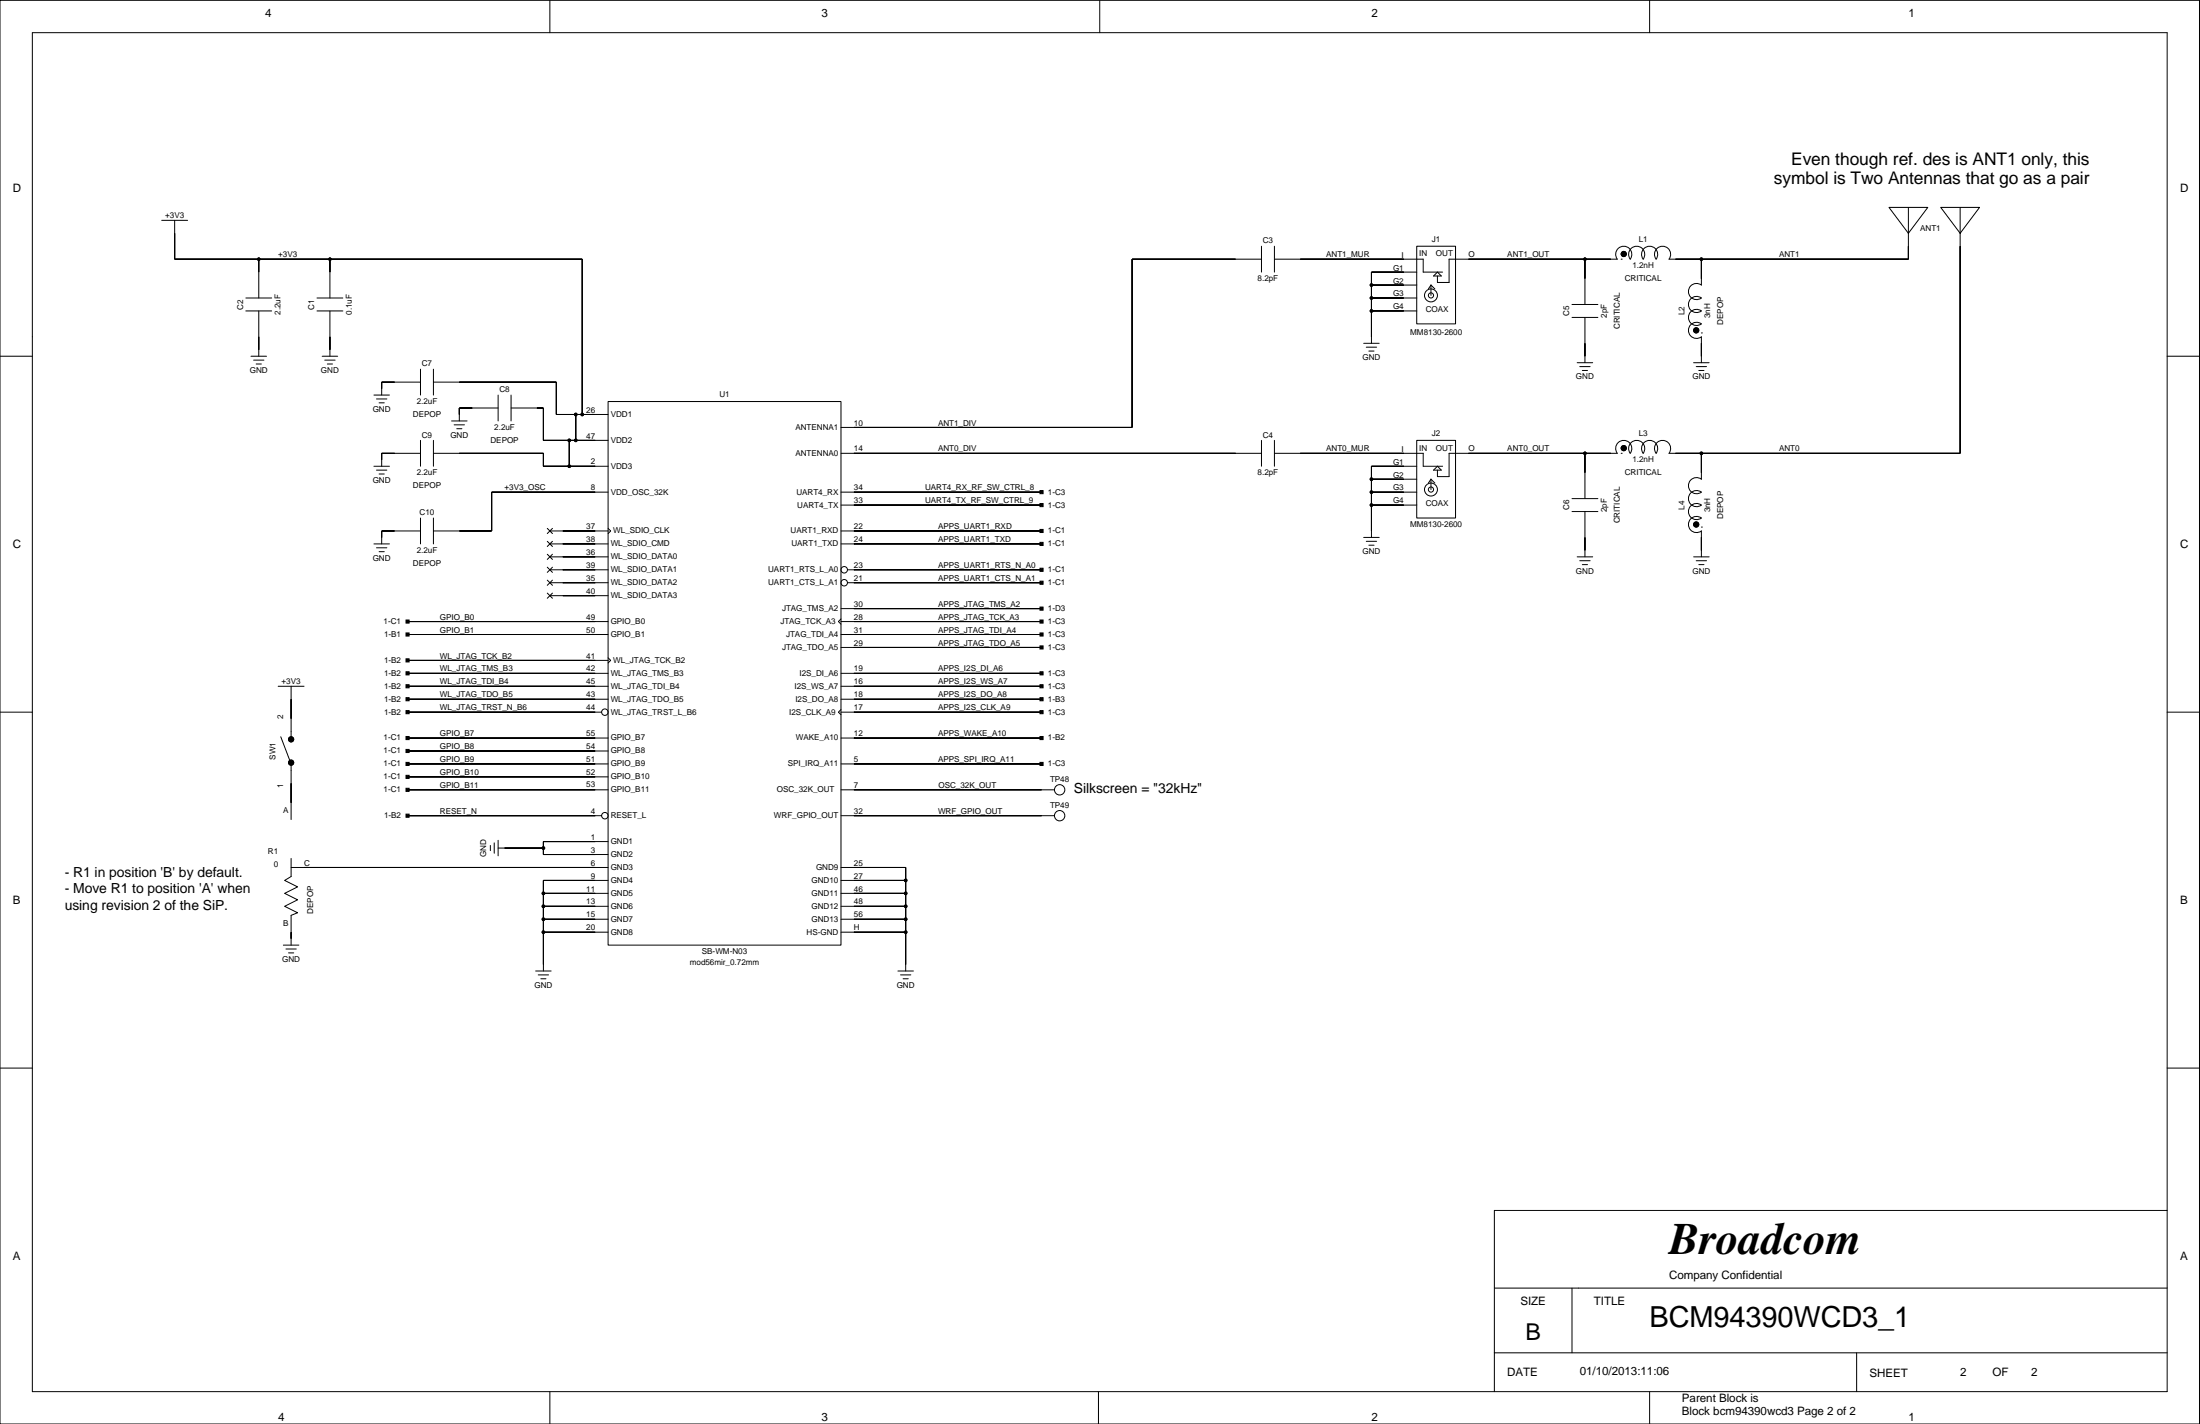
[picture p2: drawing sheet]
<svg xmlns="http://www.w3.org/2000/svg" width="432mm" height="279mm" viewBox="0 0 432 279" stroke-linecap="round" stroke-linejoin="round" font-family="sans-serif">
<g fill="none" stroke="#000" stroke-width=".2">
<path d="M0 .1h431.7v279.3h-431.7zM6.3 6.4h419.1v266.7h-419.1zM107.9 .1v6.3M215.9 .1v6.3M323.8 .1v6.3M31.7 43.2h5.1M34.3 43.2v7.7h80v30.4M48.2 58.5h5.1M50.8 50.9v7.6M62.2 58.5h5.1M64.8 50.9v7.6M247.6 50.9h-25.4v33h-57.1"/>
<path d="M247.6 48.3v5.1M250.1 50.9h29.2v2.5h3.8M250.1 48.3v5.1M269.2 58.5h8.9M269.2 55.9h8.9M278.1 48.3h7.6v15.2h-7.6zM278.1 53.4h-8.9v14M280.9 55.9v2.1M280.9 55.9l.7 .8M280.9 55.9l-.5 .8M281.4 54.2l.7-.8 .8 .8zM308.5 59.7h5.1"/>
<path d="M311.1 50.9v8.8M318.2 50.9h.1M333.9 50.9v5a1.59 1.59 0 0 0-2.1 .2 1.59 1.59 0 0 0 0 2.2 1.59 1.59 0 0 0 2.1 .2 1.59 1.59 0 0 0-2.1 .2 1.59 1.59 0 0 0 0 2.1 1.59 1.59 0 0 0 2.1 .2 1.59 1.59 0 0 0-2.1 .2 1.59 1.59 0 0 0 0 2.1 1.59 1.59 0 0 0 2.1 .2 1.59 1.59 0 0 0-2.1 .2 1.59 1.59 0 0 0 0 2.2 1.59 1.59 0 0 0 2.1 .2v5.1M370.8 40.7h7.6l-3.8 5.1zM374.6 40.7v10.2h-47a1.59 1.59 0 0 0-.2-2.2 1.59 1.59 0 0 0-2.2 0 1.59 1.59 0 0 0-.2 2.2 1.59 1.59 0 0 0-.2-2.2 1.59 1.59 0 0 0-2.1 0 1.59 1.59 0 0 0-.2 2.2 1.59 1.59 0 0 0-.2-2.2 1.59 1.59 0 0 0-2.1 0 1.59 1.59 0 0 0-.2 2.2 1.59 1.59 0 0 0-.2-2.2 1.59 1.59 0 0 0-2.2 0 1.59 1.59 0 0 0-.2 2.2h-33v4.5h-2.3v-1.2M380.9 45.8h.1M380.9 40.7h7.6l-3.8 5.1zM382.2 48.3h.1M382.2 45.8h.1M383.5 47h.1M383.5 45.8h.1M384.7 40.7v48.2h-57.1a1.59 1.59 0 0 0-.2-2.1 1.59 1.59 0 0 0-2.2 0 1.59 1.59 0 0 0-.2 2.1 1.59 1.59 0 0 0-.2-2.1 1.59 1.59 0 0 0-2.1 0 1.59 1.59 0 0 0-.2 2.1 1.59 1.59 0 0 0-.2-2.1 1.59 1.59 0 0 0-2.1 0 1.59 1.59 0 0 0-.2 2.1 1.59 1.59 0 0 0-.2-2.1 1.59 1.59 0 0 0-2.2 0 1.59 1.59 0 0 0-.2 2.1h-33v4.6h-2.3v-1.3"/>
<path d="M0 69.9h6.3M48.2 61h5.1M49.3 69.9h3M49.8 70.7h2M50.3 71.4h1M50.8 61v8.9M62.2 61h5.1M63.2 69.9h3.1M63.7 70.7h2.1M64.2 71.4h1.1M64.8 61v8.9M73.4 77.5h3"/>
<path d="M73.9 78.3h2M74.4 79h1M82.5 75h-7.6v2.5M82.5 72.4v5.1M85.1 75h24.1v6.3h10.2M85.1 72.4v5.1M97.8 77.5v5.1M100.3 77.5v5.1M119.4 78.8h45.7v106.6h-45.7zM267.7 67.4h3M268.2 68.1h2M268.7 68.9h1"/>
<path d="M269.2 61h8.9M308.5 62.3h5.1M309.6 71.2h3M310.1 71.9h2M310.6 72.7h1M311.1 62.3v8.9M332.4 71.2h3.1M332.9 71.9h2M333.4 72.7h1M333.9 65.3h.1M425.4 69.9h6.3M73.4 91.5h3"/>
<path d="M73.9 92.2h2M74.4 93h1M82.5 88.9h-7.6v2.6M82.5 86.4v5.1M85.1 88.9h21.6v2.6h12.7M85.1 86.4v5.1M88.6 82.6h3.1M89.1 83.4h2.1M89.6 84.1h1.1M97.8 80.1h-7.7v2.5M100.3 80.1h6.4v6.3h12.7M111.7 86.4v5.1"/>
<path d="M113 81.3v5.1M119.4 96.6h-22.9v7.6h-11.4M165.1 96.6h39.3M165.1 99.1h39.3M165.1 88.9h82.5M247.6 86.4v5.1M250.1 88.9h29.2v2.6h3.8M250.1 86.4v5.1M269.2 94h8.9M269.2 96.6h8.9M269.2 99.1h8.9M278.1 86.4h7.6v15.2h-7.6z"/>
<path d="M278.1 91.5h-8.9v13.9M280.9 94v2.1M280.9 94l.7 .8M280.9 94l-.5 .8M282.1 91.5l.8 .7h-1.5zM308.5 97.8h5.1M311.1 88.9v8.9M318.2 88.9h.1M333.9 88.9v5.1a1.59 1.59 0 0 0-2.1 .2 1.59 1.59 0 0 0 0 2.2 1.59 1.59 0 0 0 2.1 .2 1.59 1.59 0 0 0-2.1 .2 1.59 1.59 0 0 0 0 2.1 1.59 1.59 0 0 0 2.1 .2 1.59 1.59 0 0 0-2.1 .2 1.59 1.59 0 0 0 0 2.1 1.59 1.59 0 0 0 2.1 .2 1.59 1.59 0 0 0-2.1 .2 1.59 1.59 0 0 0 0 2.2 1.59 1.59 0 0 0 2.1 .2v5.1M73.4 106.7h3M73.9 107.5h2M74.4 108.2h1"/>
<path d="M82.5 104.2h-7.6v2.5M82.5 101.6v5.1M85.1 101.6v5.1M107.4 103.7l1 1M107.4 106.2l1 1M107.4 108.8l1 1M107.4 111.3l1 1M107.4 113.8l1 1M107.4 116.4l1 1M107.9 109.3h11.5M107.9 104.2h11.5M107.9 114.3h11.5"/>
<path d="M107.9 106.7h11.5M107.9 116.9h11.5M107.9 111.8h11.5M108.4 103.7l-1 1M108.4 106.2l-1 1M108.4 108.8l-1 1M108.4 111.3l-1 1M108.4 113.8l-1 1M108.4 116.4l-1 1M119.4 103.7l.5 .5-.5 .5M165.1 119.4h39.3M165.1 104.2h39.3"/>
<path d="M165.1 106.7h39.3M166.3 114.3h38.1M166.3 111.8h38.1M267.7 105.4h3M268.2 106.2h2M268.7 107h1M308.5 100.4h5.1M309.6 109.3h3M310.1 110h2M310.6 110.8h1M311.1 100.4v8.9M332.4 109.3h3.1"/>
<path d="M332.9 110h2M333.4 110.8h1M333.9 103.4h.1M0 139.7h6.3M54.6 134.7h5.1M57.1 134.7v10.1M80 139.7h38.1M80 137.2h39.4M80 122h39.4M80 124.5h39.4M80 134.7h39.4M80 132.1h39.4"/>
<path d="M80 129.6h39.4M119.4 129.1l.5 .5-.5 .5M165.1 139.2l-.5 .5 .5 .5M165.1 121.4l-.5 .6 .5 .5M165.1 139.7h39.3M165.1 137.2h39.3M165.1 127h39.3M165.1 122h39.3M165.1 124.5h39.3M165.1 134.7h39.3M165.1 132.1h39.3M425.4 139.7h6.3"/>
<path d="M50 146.6h.1M55.1 144.6l2 5.3v10.9M57.1 147.3h.1M80 155h39.4M80 144.8h39.4M80 149.9h39.4M80 152.4h39.4M80 147.3h39.4M165.1 155h41.9M165.1 144.8h39.3M165.1 149.9h39.3M57.1 168.4v3.6l-1.2 .7 2.5 1.3-2.5 1.3 2.5 1.3-2.5 1.2 2.5 1.3-1.3 .5v5.8"/>
<path d="M57.1 170.2h62.3M80 160h38.1M96.2 165.9v1M97 165.4v2M97.8 164.9v3M97.8 166.4h8.9M106.7 175.3h12.7M106.7 177.8h12.7M119.4 165.1h-12.7v2.6h12.7M119.4 172.7h-12.7v17.8M165.1 170.2h12.7v20.3M165.1 175.3h12.7"/>
<path d="M165.1 160h41.9M165.1 177.8h12.7M165.1 172.7h12.7M55.6 185.4h3.1M56.1 186.2h2.1M56.6 187h1M105.1 190.5h3.1M105.6 191.3h2.1M106.1 192h1.1M106.7 180.4h12.7M106.7 182.9h12.7M165.1 180.4h12.7"/>
<path d="M165.1 182.9h12.7M176.2 190.5h3.1M176.7 191.3h2.1M177.3 192h1M0 209.6h6.3M425.4 209.6h6.3M425.4 237.5h-132.1v35.6M293.3 252.7h132.1M308.5 252.7v12.7M107.9 273.1v6.3M215.6 273.1v6.3M293.3 265.4h132.1"/>
<path d="M323.8 273.1v6.3M364.4 265.4v7.7"/>
<circle cx="50.8" cy="50.9" r=".25"/>
<circle cx="64.8" cy="50.9" r=".25"/>
<circle cx="269.2" cy="55.9" r=".25"/>
<circle cx="269.2" cy="58.5" r=".25"/>
<circle cx="280.9" cy="58" r=".51"/>
<circle cx="280.9" cy="58" r="1.27"/>
<circle cx="311.1" cy="50.9" r=".25"/>
<circle cx="318.7" cy="49.8" r=".51"/>
<circle cx="333.9" cy="50.9" r=".25"/>
<circle cx="269.2" cy="61" r=".25"/>
<circle cx="332.9" cy="64.8" r=".51"/>
<circle cx="111.7" cy="86.4" r=".25"/>
<circle cx="111.7" cy="91.5" r=".25"/>
<circle cx="113" cy="81.3" r=".25"/>
<circle cx="113" cy="86.4" r=".25"/>
<circle cx="114.3" cy="81.3" r=".25"/>
<circle cx="269.2" cy="96.6" r=".25"/>
<circle cx="269.2" cy="94" r=".25"/>
<circle cx="269.2" cy="99.1" r=".25"/>
<circle cx="280.9" cy="96.1" r="1.27"/>
<circle cx="280.9" cy="96.1" r=".51"/>
<circle cx="311.1" cy="88.9" r=".25"/>
<circle cx="318.7" cy="87.9" r=".51"/>
<circle cx="333.9" cy="88.9" r=".25"/>
<circle cx="165.7" cy="114.3" r=".63"/>
<circle cx="165.7" cy="111.8" r=".63"/>
<circle cx="332.9" cy="102.9" r=".51"/>
<circle cx="118.7" cy="139.7" r=".63"/>
<circle cx="57.1" cy="149.6" r=".51"/>
<circle cx="57.1" cy="145.1" r=".51"/>
<circle cx="208" cy="155" r="1.02"/>
<circle cx="106.7" cy="175.3" r=".25"/>
<circle cx="106.7" cy="166.4" r=".25"/>
<circle cx="106.7" cy="177.8" r=".25"/>
<circle cx="118.7" cy="160" r=".63"/>
<circle cx="177.8" cy="175.3" r=".25"/>
<circle cx="177.8" cy="172.7" r=".25"/>
<circle cx="177.8" cy="177.8" r=".25"/>
<circle cx="208" cy="160" r="1.02"/>
<circle cx="106.7" cy="182.9" r=".25"/>
<circle cx="106.7" cy="180.4" r=".25"/>
<circle cx="177.8" cy="182.9" r=".25"/>
<circle cx="177.8" cy="180.4" r=".25"/>
</g>
<g fill="#000" stroke="#000" stroke-width=".2">
<path d="M34.3 45.8v5.1z" fill-rule="evenodd"/>
<path d="M50.8 50.9v2.5z" fill-rule="evenodd"/>
<path d="M34.3 50.9h16.5z" fill-rule="evenodd"/>
<path d="M50.8 50.9h14z" fill-rule="evenodd"/>
<path d="M64.8 50.9v2.5z" fill-rule="evenodd"/>
<path d="M64.8 50.9h49.5z" fill-rule="evenodd"/>
<path d="M114.3 50.9v30.4z" fill-rule="evenodd"/>
<path d="M222.2 50.9v33z" fill-rule="evenodd"/>
<path d="M222.2 50.9h20.3z" fill-rule="evenodd"/>
<path d="M269.2 53.4v2.5z" fill-rule="evenodd"/>
<path d="M269.2 55.9v2.6z" fill-rule="evenodd"/>
<path d="M269.2 58.5v2.5z" fill-rule="evenodd"/>
<path d="M269.2 58.5h6.3z" fill-rule="evenodd"/>
<path d="M269.2 55.9h6.3z" fill-rule="evenodd"/>
<path d="M269.2 53.4h6.3z" fill-rule="evenodd"/>
<path d="M255.2 50.9h20.3z" fill-rule="evenodd"/>
<path d="M311.1 50.9v3.8z" fill-rule="evenodd"/>
<path d="M288.2 50.9h22.9z" fill-rule="evenodd"/>
<path d="M311.1 50.9h5.1z" fill-rule="evenodd"/>
<path d="M328.9 50.9h5z" fill-rule="evenodd"/>
<path d="M333.9 50.9v3.8z" fill-rule="evenodd"/>
<path d="M333.9 50.9h40.7z" fill-rule="evenodd"/>
<path d="M374.6 48.3v2.6z" fill-rule="evenodd"/>
<path d="M384.7 48.3v40.6z" fill-rule="evenodd"/>
<path d="M50.8 66.1v2.5z" fill-rule="evenodd"/>
<path d="M64.8 66.1v2.5z" fill-rule="evenodd"/>
<path d="M74.9 75v1.2z" fill-rule="evenodd"/>
<path d="M74.9 75h2.6z" fill-rule="evenodd"/>
<path d="M109.2 75v6.3z" fill-rule="evenodd"/>
<path d="M90.1 75h19.1z" fill-rule="evenodd"/>
<path d="M269.2 61v5.1z" fill-rule="evenodd"/>
<path d="M269.2 61h6.3z" fill-rule="evenodd"/>
<path d="M311.1 67.4v2.5z" fill-rule="evenodd"/>
<path d="M333.9 67.4v2.5z" fill-rule="evenodd"/>
<path d="M74.9 88.9v1.3z" fill-rule="evenodd"/>
<path d="M74.9 88.9h2.6z" fill-rule="evenodd"/>
<path d="M90.1 80.1v1.2z" fill-rule="evenodd"/>
<path d="M90.1 80.1h2.6z" fill-rule="evenodd"/>
<path d="M96.5 96.6v7.6z" fill-rule="evenodd"/>
<path d="M105.4 80.1h1.3z" fill-rule="evenodd"/>
<path d="M106.7 80.1v6.3z" fill-rule="evenodd"/>
<path d="M90.1 88.9h16.6z" fill-rule="evenodd"/>
<path d="M106.7 88.9v2.6z" fill-rule="evenodd"/>
<path d="M106.7 91.5h3.8z" fill-rule="evenodd"/>
<path d="M106.7 86.4h5z" fill-rule="evenodd"/>
<path d="M110.5 91.5h1.2z" fill-rule="evenodd"/>
<path d="M111.7 86.4v5.1z" fill-rule="evenodd"/>
<path d="M111.7 86.4h1.3z" fill-rule="evenodd"/>
<path d="M113 81.3v5.1z" fill-rule="evenodd"/>
<path d="M109.2 81.3h3.8z" fill-rule="evenodd"/>
<path d="M113 81.3h1.3z" fill-rule="evenodd"/>
<path d="M96.5 96.6h20.3z" fill-rule="evenodd"/>
<path d="M113 86.4h3.8z" fill-rule="evenodd"/>
<path d="M111.7 91.5h5.1z" fill-rule="evenodd"/>
<path d="M114.3 81.3h2.5z" fill-rule="evenodd"/>
<path d="M204.1 96.3h.6v.6h-.6z" fill-rule="evenodd"/>
<path d="M204.1 98.8h.6v.6h-.6z" fill-rule="evenodd"/>
<path d="M167.6 96.6h36.8z" fill-rule="evenodd"/>
<path d="M167.6 99.1h36.8z" fill-rule="evenodd"/>
<path d="M167.6 83.9h54.6z" fill-rule="evenodd"/>
<path d="M167.6 88.9h74.9z" fill-rule="evenodd"/>
<path d="M269.2 91.5v2.5z" fill-rule="evenodd"/>
<path d="M269.2 94v2.6z" fill-rule="evenodd"/>
<path d="M269.2 96.6v2.5z" fill-rule="evenodd"/>
<path d="M269.2 99.1v5.1z" fill-rule="evenodd"/>
<path d="M269.2 96.6h6.3z" fill-rule="evenodd"/>
<path d="M269.2 94h6.3z" fill-rule="evenodd"/>
<path d="M269.2 91.5h6.3z" fill-rule="evenodd"/>
<path d="M269.2 99.1h6.3z" fill-rule="evenodd"/>
<path d="M255.2 88.9h20.3z" fill-rule="evenodd"/>
<path d="M288.2 88.9h22.9z" fill-rule="evenodd"/>
<path d="M311.1 88.9v3.9z" fill-rule="evenodd"/>
<path d="M311.1 88.9h5.1z" fill-rule="evenodd"/>
<path d="M333.9 88.9v3.9z" fill-rule="evenodd"/>
<path d="M328.9 88.9h5z" fill-rule="evenodd"/>
<path d="M333.9 88.9h50.8z" fill-rule="evenodd"/>
<path d="M74.9 104.2v1.2z" fill-rule="evenodd"/>
<path d="M74.9 104.2h2.6z" fill-rule="evenodd"/>
<path d="M90.1 104.2h6.4z" fill-rule="evenodd"/>
<path d="M110.5 104.2h6.3z" fill-rule="evenodd"/>
<path d="M110.5 106.7h6.3z" fill-rule="evenodd"/>
<path d="M110.5 109.3h6.3z" fill-rule="evenodd"/>
<path d="M110.5 111.8h6.3z" fill-rule="evenodd"/>
<path d="M110.5 114.3h6.3z" fill-rule="evenodd"/>
<path d="M110.5 116.9h6.3z" fill-rule="evenodd"/>
<path d="M204.1 119.1h.6v.6h-.6z" fill-rule="evenodd"/>
<path d="M204.1 103.9h.6v.6h-.6z" fill-rule="evenodd"/>
<path d="M204.1 106.4h.6v.6h-.6z" fill-rule="evenodd"/>
<path d="M204.1 114h.6v.6h-.6z" fill-rule="evenodd"/>
<path d="M204.1 111.5h.6v.6h-.6z" fill-rule="evenodd"/>
<path d="M167.6 119.4h36.8z" fill-rule="evenodd"/>
<path d="M167.6 104.2h36.8z" fill-rule="evenodd"/>
<path d="M167.6 106.7h36.8z" fill-rule="evenodd"/>
<path d="M167.6 114.3h36.8z" fill-rule="evenodd"/>
<path d="M167.6 111.8h36.8z" fill-rule="evenodd"/>
<path d="M311.1 105.4v2.6z" fill-rule="evenodd"/>
<path d="M333.9 105.4v2.6z" fill-rule="evenodd"/>
<path d="M57.1 137.2v3.8z" fill-rule="evenodd"/>
<path d="M79.7 129.3h.6v.6h-.6z" fill-rule="evenodd"/>
<path d="M79.7 131.8h.6v.6h-.6z" fill-rule="evenodd"/>
<path d="M79.7 134.3h.6v.7h-.6z" fill-rule="evenodd"/>
<path d="M79.7 136.9h.6v.6h-.6z" fill-rule="evenodd"/>
<path d="M79.7 121.7h.6v.6h-.6z" fill-rule="evenodd"/>
<path d="M79.7 124.2h.6v.6h-.6z" fill-rule="evenodd"/>
<path d="M80 129.6h36.8z" fill-rule="evenodd"/>
<path d="M80 132.1h36.8z" fill-rule="evenodd"/>
<path d="M80 134.7h36.8z" fill-rule="evenodd"/>
<path d="M80 137.2h36.8z" fill-rule="evenodd"/>
<path d="M80 139.7h36.8z" fill-rule="evenodd"/>
<path d="M80 122h36.8z" fill-rule="evenodd"/>
<path d="M80 124.5h36.8z" fill-rule="evenodd"/>
<path d="M204.1 136.9h.6v.6h-.6z" fill-rule="evenodd"/>
<path d="M204.1 131.8h.6v.6h-.6z" fill-rule="evenodd"/>
<path d="M204.1 121.7h.6v.6h-.6z" fill-rule="evenodd"/>
<path d="M204.1 124.2h.6v.6h-.6z" fill-rule="evenodd"/>
<path d="M204.1 126.7h.6v.6h-.6z" fill-rule="evenodd"/>
<path d="M204.1 134.3h.6v.7h-.6z" fill-rule="evenodd"/>
<path d="M167.6 137.2h36.8z" fill-rule="evenodd"/>
<path d="M167.6 132.1h36.8z" fill-rule="evenodd"/>
<path d="M167.6 122h36.8z" fill-rule="evenodd"/>
<path d="M167.6 124.5h36.8z" fill-rule="evenodd"/>
<path d="M167.6 127h36.8z" fill-rule="evenodd"/>
<path d="M167.6 134.7h36.8z" fill-rule="evenodd"/>
<path d="M167.6 139.7h36.8z" fill-rule="evenodd"/>
<path d="M57.1 153.7v3.8z" fill-rule="evenodd"/>
<path d="M79.7 139.4h.6v.6h-.6z" fill-rule="evenodd"/>
<path d="M79.7 144.5h.6v.6h-.6z" fill-rule="evenodd"/>
<path d="M79.7 147h.6v.7h-.6z" fill-rule="evenodd"/>
<path d="M79.7 149.6h.6v.6h-.6z" fill-rule="evenodd"/>
<path d="M79.7 152.1h.6v.6h-.6z" fill-rule="evenodd"/>
<path d="M79.7 154.7h.6v.6h-.6z" fill-rule="evenodd"/>
<path d="M80 144.8h36.8z" fill-rule="evenodd"/>
<path d="M80 147.3h36.8z" fill-rule="evenodd"/>
<path d="M80 149.9h36.8z" fill-rule="evenodd"/>
<path d="M80 152.4h36.8z" fill-rule="evenodd"/>
<path d="M80 155h36.8z" fill-rule="evenodd"/>
<path d="M204.1 139.4h.6v.6h-.6z" fill-rule="evenodd"/>
<path d="M204.1 144.5h.6v.6h-.6z" fill-rule="evenodd"/>
<path d="M204.1 149.6h.6v.6h-.6z" fill-rule="evenodd"/>
<path d="M167.6 144.8h36.8z" fill-rule="evenodd"/>
<path d="M167.6 149.9h36.8z" fill-rule="evenodd"/>
<path d="M167.6 155h36.8z" fill-rule="evenodd"/>
<path d="M79.7 159.7h.6v.7h-.6z" fill-rule="evenodd"/>
<path d="M106.7 177.8v2.6z" fill-rule="evenodd"/>
<path d="M106.7 175.3v2.5z" fill-rule="evenodd"/>
<path d="M106.7 172.7v2.6z" fill-rule="evenodd"/>
<path d="M106.7 166.4v1.3z" fill-rule="evenodd"/>
<path d="M106.7 165.1v1.3z" fill-rule="evenodd"/>
<path d="M99 166.4h7.7z" fill-rule="evenodd"/>
<path d="M80 160h36.8z" fill-rule="evenodd"/>
<path d="M106.7 177.8h10.1z" fill-rule="evenodd"/>
<path d="M106.7 175.3h10.1z" fill-rule="evenodd"/>
<path d="M106.7 172.7h10.1z" fill-rule="evenodd"/>
<path d="M106.7 167.7h10.1z" fill-rule="evenodd"/>
<path d="M106.7 165.1h10.1z" fill-rule="evenodd"/>
<path d="M59.7 170.2h57.1z" fill-rule="evenodd"/>
<path d="M167.6 177.8h10.2z" fill-rule="evenodd"/>
<path d="M167.6 175.3h10.2z" fill-rule="evenodd"/>
<path d="M167.6 172.7h10.2z" fill-rule="evenodd"/>
<path d="M167.6 170.2h10.2z" fill-rule="evenodd"/>
<path d="M177.8 170.2v2.5z" fill-rule="evenodd"/>
<path d="M177.8 172.7v2.6z" fill-rule="evenodd"/>
<path d="M177.8 175.3v2.5z" fill-rule="evenodd"/>
<path d="M177.8 177.8v2.6z" fill-rule="evenodd"/>
<path d="M167.6 160h36.8z" fill-rule="evenodd"/>
<path d="M57.1 182.9v1.3z" fill-rule="evenodd"/>
<path d="M106.7 182.9v6.4z" fill-rule="evenodd"/>
<path d="M106.7 180.4v2.5z" fill-rule="evenodd"/>
<path d="M106.7 180.4h10.1z" fill-rule="evenodd"/>
<path d="M106.7 182.9h10.1z" fill-rule="evenodd"/>
<path d="M167.6 182.9h10.2z" fill-rule="evenodd"/>
<path d="M167.6 180.4h10.2z" fill-rule="evenodd"/>
<path d="M177.8 180.4v2.5z" fill-rule="evenodd"/>
<path d="M177.8 182.9v6.4z" fill-rule="evenodd"/>
<circle cx="50.8" cy="50.9" r=".25"/>
<circle cx="64.8" cy="50.9" r=".25"/>
<circle cx="269.2" cy="55.9" r=".25"/>
<circle cx="269.2" cy="58.5" r=".25"/>
<circle cx="311.1" cy="50.9" r=".25"/>
<circle cx="318.7" cy="49.8" r=".51"/>
<circle cx="333.9" cy="50.9" r=".25"/>
<circle cx="269.2" cy="61" r=".25"/>
<circle cx="332.9" cy="64.8" r=".51"/>
<circle cx="111.7" cy="86.4" r=".25"/>
<circle cx="111.7" cy="91.5" r=".25"/>
<circle cx="113" cy="81.3" r=".25"/>
<circle cx="113" cy="86.4" r=".25"/>
<circle cx="114.3" cy="81.3" r=".25"/>
<circle cx="269.2" cy="96.6" r=".25"/>
<circle cx="269.2" cy="94" r=".25"/>
<circle cx="269.2" cy="99.1" r=".25"/>
<circle cx="311.1" cy="88.9" r=".25"/>
<circle cx="318.7" cy="87.9" r=".51"/>
<circle cx="333.9" cy="88.9" r=".25"/>
<circle cx="332.9" cy="102.9" r=".51"/>
<circle cx="57.1" cy="149.6" r=".51"/>
<circle cx="57.1" cy="145.1" r=".51"/>
<circle cx="106.7" cy="175.3" r=".25"/>
<circle cx="106.7" cy="166.4" r=".25"/>
<circle cx="106.7" cy="177.8" r=".25"/>
<circle cx="177.8" cy="175.3" r=".25"/>
<circle cx="177.8" cy="172.7" r=".25"/>
<circle cx="177.8" cy="177.8" r=".25"/>
<circle cx="106.7" cy="182.9" r=".25"/>
<circle cx="106.7" cy="180.4" r=".25"/>
<circle cx="177.8" cy="182.9" r=".25"/>
<circle cx="177.8" cy="180.4" r=".25"/>
</g>
<text font-size="8.8" x="327.6" y="246.1">Broadcom</text>
<text font-size="5.7" x="323.8" y="260.3">BCM94390WCD3_1</text>
<text font-size="4.6" x="299.4" y="263">B</text>
<g font-size="3.4">
<text x="351.6" y="32.3">Even though ref. des is ANT1 only, this</text>
<text x="348.2" y="36.1">symbol is Two Antennas that go as a pair</text>
</g>
<g font-size="2.7">
<text x="210.8" y="155.6">Silkscreen = &quot;32kHz&quot;</text>
<text x="12.7" y="172.1">- R1 in position 'B' by default.</text>
<text x="12.7" y="175.3">- Move R1 to position 'A' when</text>
<text x="12.7" y="178.5">using revision 2 of the SiP.</text>
</g>
<g font-size="2.3">
<text x="52.1" y="3.4">4</text>
<text x="161.3" y="3.4">3</text>
<text x="269.2" y="3.4">2</text>
<text x="374.6" y="3.4">1</text>
<text x="2.5" y="37.6">D</text>
<text x="427.9" y="37.6">D</text>
<text x="2.5" y="107.5">C</text>
<text x="427.9" y="107.5">C</text>
<text x="2.5" y="177.3">B</text>
<text x="427.9" y="177.3">B</text>
<text x="2.5" y="247.1">A</text>
<text x="327.6" y="250.9">Company Confidential</text>
<text x="427.9" y="247.1">A</text>
<text x="298.4" y="256">SIZE</text>
<text x="312.8" y="256">TITLE</text>
<text x="310.1" y="269.7">01/10/2013:11:06</text>
<text x="384.7" y="270">2</text>
<text x="398.7" y="270">2</text>
<text x="295.8" y="270">DATE</text>
<text x="330.1" y="275.1">Parent Block is</text>
<text x="366.9" y="270.2">SHEET</text>
<text x="391.1" y="270">OF</text>
<text x="54.6" y="278.9">4</text>
<text x="161.3" y="278.9">3</text>
<text x="269.2" y="278.9">2</text>
<text x="330.1" y="277.6">Block bcm94390wcd3 Page 2 of 2</text>
<text x="374.6" y="278.9">1</text>
</g>
<g font-size="1.6">
<text x="32.4" y="42.7">+3V3</text>
<text x="247.9" y="47.8">C3</text>
<text x="281" y="47.5">J1</text>
<text x="321.6" y="47.5">L1</text>
<text x="376.9" y="45.2">ANT1</text>
<text x="54.6" y="50.5">+3V3</text>
<text x="260.3" y="50.5">ANT1_MUR</text>
<text x="273.4" y="53.1">G1</text>
<text x="275.1" y="50.6">I</text>
<text x="278.6" y="50.3">IN</text>
<text x="281.8" y="50.3">OUT</text>
<text x="288.2" y="50.5">O</text>
<text x="295.8" y="50.5">ANT1_OUT</text>
<text x="320.4" y="52.6">1.2nH</text>
<text x="349.2" y="50.5">ANT1</text>
<text x="246.8" y="55.1">8.2pF</text>
<text x="273.4" y="58.1">G3</text>
<text x="273.4" y="55.6">G2</text>
<text x="318.9" y="55.1">CRITICAL</text>
<text x="47.7" y="60.8" transform="rotate(-90 47.7 60.8)">C2</text>
<text x="55.1" y="61.8" transform="rotate(-90 55.1 61.8)">2.2uF</text>
<text x="61.7" y="60.8" transform="rotate(-90 61.7 60.8)">C1</text>
<text x="69" y="61.8" transform="rotate(-90 69 61.8)">0.1uF</text>
<text x="273.4" y="60.6">G4</text>
<text x="276.8" y="65.7">MM8130-2600</text>
<text x="279.8" y="61.2">COAX</text>
<text x="308" y="62" transform="rotate(-90 308 62)">C5</text>
<text x="315.4" y="62.4" transform="rotate(-90 315.4 62.4)">2pF</text>
<text x="317.9" y="64.6" transform="rotate(-90 317.9 64.6)">CRITICAL</text>
<text x="330.6" y="61.9" transform="rotate(-90 330.6 61.9)">L2</text>
<text x="335.7" y="62.5" transform="rotate(-90 335.7 62.5)">3nH</text>
<text x="338.2" y="63.8" transform="rotate(-90 338.2 63.8)">DEPOP</text>
<text x="82.8" y="71.9">C7</text>
<text x="267.4" y="70.6">GND</text>
<text x="49" y="73.2">GND</text>
<text x="63" y="73.2">GND</text>
<text x="98" y="77">C8</text>
<text x="141.2" y="78">U1</text>
<text x="309.3" y="74.4">GND</text>
<text x="332.2" y="74.4">GND</text>
<text x="73.2" y="80.8">GND</text>
<text x="81" y="81.8">DEPOP</text>
<text x="81.8" y="79.3">2.2uF</text>
<text x="115.1" y="81">26</text>
<text x="119.9" y="81.8">VDD1</text>
<text x="167.6" y="83.5">10</text>
<text x="184.1" y="83.5">ANT1_DIV</text>
<text x="82.8" y="85.9">C9</text>
<text x="88.4" y="85.9">GND</text>
<text x="96.3" y="86.9">DEPOP</text>
<text x="97" y="84.3">2.2uF</text>
<text x="115.1" y="86">47</text>
<text x="119.9" y="86.9">VDD2</text>
<text x="156.1" y="89.4">ANTENNA0</text>
<text x="156.1" y="84.3">ANTENNA1</text>
<text x="167.6" y="88.6">14</text>
<text x="184.1" y="88.6">ANT0_DIV</text>
<text x="247.9" y="85.9">C4</text>
<text x="260.3" y="88.6">ANT0_MUR</text>
<text x="275.1" y="88.7">I</text>
<text x="278.6" y="88.4">IN</text>
<text x="281" y="85.6">J2</text>
<text x="281.8" y="88.4">OUT</text>
<text x="288.2" y="88.6">O</text>
<text x="295.8" y="88.6">ANT0_OUT</text>
<text x="321.6" y="85.6">L3</text>
<text x="349.2" y="88.6">ANT0</text>
<text x="73.2" y="94.8">GND</text>
<text x="81" y="95.8">DEPOP</text>
<text x="81.8" y="93.2">2.2uF</text>
<text x="115.9" y="91.1">2</text>
<text x="119.9" y="92">VDD3</text>
<text x="246.8" y="93.2">8.2pF</text>
<text x="273.4" y="93.7">G2</text>
<text x="273.4" y="91.2">G1</text>
<text x="318.9" y="93.2">CRITICAL</text>
<text x="320.4" y="90.7">1.2nH</text>
<text x="82.4" y="101.1">C10</text>
<text x="99" y="96.2">+3V3_OSC</text>
<text x="115.9" y="96.2">8</text>
<text x="119.9" y="97">VDD_OSC_32K</text>
<text x="156.3" y="97">UART4_RX</text>
<text x="156.5" y="99.6">UART4_TX</text>
<text x="167.6" y="98.7">33</text>
<text x="167.6" y="96.2">34</text>
<text x="181.6" y="96.2">UART4_RX_RF_SW_CTRL_8</text>
<text x="181.6" y="98.7">UART4_TX_RF_SW_CTRL_9</text>
<text x="205.7" y="97">1-C3</text>
<text x="205.7" y="99.6">1-C3</text>
<text x="273.4" y="98.7">G4</text>
<text x="273.4" y="96.2">G3</text>
<text x="279.8" y="99.3">COAX</text>
<text x="308" y="100.1" transform="rotate(-90 308 100.1)">C6</text>
<text x="315.4" y="100.5" transform="rotate(-90 315.4 100.5)">2pF</text>
<text x="330.6" y="100" transform="rotate(-90 330.6 100)">L4</text>
<text x="335.7" y="100.6" transform="rotate(-90 335.7 100.6)">3nH</text>
<text x="338.2" y="101.9" transform="rotate(-90 338.2 101.9)">DEPOP</text>
<text x="115.1" y="106.4">38</text>
<text x="115.1" y="103.8">37</text>
<text x="119.9" y="107.2">WL_SDIO_CMD</text>
<text x="120.4" y="104.7">WL_SDIO_CLK</text>
<text x="155.2" y="104.7">UART1_RXD</text>
<text x="155.3" y="107.2">UART1_TXD</text>
<text x="167.6" y="106.4">24</text>
<text x="167.6" y="103.8">22</text>
<text x="184.1" y="103.8">APPS_UART1_RXD</text>
<text x="184.1" y="106.4">APPS_UART1_TXD</text>
<text x="205.7" y="104.7">1-C1</text>
<text x="205.7" y="107.2">1-C1</text>
<text x="276.8" y="103.4">MM8130-2600</text>
<text x="317.9" y="102.7" transform="rotate(-90 317.9 102.7)">CRITICAL</text>
<text x="73.2" y="110">GND</text>
<text x="81" y="111">DEPOP</text>
<text x="81.8" y="108.5">2.2uF</text>
<text x="115.1" y="111.4">39</text>
<text x="115.1" y="114">35</text>
<text x="115.1" y="108.9">36</text>
<text x="119.9" y="109.7">WL_SDIO_DATA0</text>
<text x="119.9" y="112.3">WL_SDIO_DATA1</text>
<text x="150.8" y="112.3">UART1_RTS_L_A0</text>
<text x="167.6" y="114">21</text>
<text x="167.6" y="111.4">23</text>
<text x="184.1" y="114">APPS_UART1_CTS_N_A1</text>
<text x="184.1" y="111.4">APPS_UART1_RTS_N_A0</text>
<text x="205.7" y="112.3">1-C1</text>
<text x="267.4" y="108.7">GND</text>
<text x="309.3" y="112.5">GND</text>
<text x="332.2" y="112.5">GND</text>
<text x="115.1" y="116.5">40</text>
<text x="119.9" y="114.8">WL_SDIO_DATA2</text>
<text x="119.9" y="117.4">WL_SDIO_DATA3</text>
<text x="150.8" y="114.8">UART1_CTS_L_A1</text>
<text x="153.5" y="119.9">JTAG_TMS_A2</text>
<text x="167.6" y="119.1">30</text>
<text x="184.1" y="119.1">APPS_JTAG_TMS_A2</text>
<text x="205.7" y="114.8">1-C1</text>
<text x="205.7" y="119.9">1-D3</text>
<text x="75.3" y="122.4">1-C1</text>
<text x="75.4" y="125">1-B1</text>
<text x="86.3" y="121.6">GPIO_B0</text>
<text x="86.3" y="124.1">GPIO_B1</text>
<text x="115.1" y="121.6">49</text>
<text x="115.1" y="124.1">50</text>
<text x="119.9" y="125">GPIO_B1</text>
<text x="119.9" y="122.4">GPIO_B0</text>
<text x="153.2" y="122.4">JTAG_TCK_A3</text>
<text x="154.3" y="125">JTAG_TDI_A4</text>
<text x="167.6" y="124.1">31</text>
<text x="167.6" y="121.6">28</text>
<text x="184.1" y="121.6">APPS_JTAG_TCK_A3</text>
<text x="184.1" y="124.1">APPS_JTAG_TDI_A4</text>
<text x="205.7" y="125">1-C3</text>
<text x="205.7" y="122.4">1-C3</text>
<text x="75.4" y="130">1-B2</text>
<text x="86.3" y="129.2">WL_JTAG_TCK_B2</text>
<text x="86.3" y="131.8">WL_JTAG_TMS_B3</text>
<text x="115.1" y="129.2">41</text>
<text x="115.1" y="131.8">42</text>
<text x="120.4" y="130">WL_JTAG_TCK_B2</text>
<text x="153.5" y="127.5">JTAG_TDO_A5</text>
<text x="167.6" y="131.8">19</text>
<text x="167.6" y="126.7">29</text>
<text x="184.1" y="131.8">APPS_I2S_DI_A6</text>
<text x="184.1" y="126.7">APPS_JTAG_TDO_A5</text>
<text x="205.7" y="127.5">1-C3</text>
<text x="55.3" y="134.1">+3V3</text>
<text x="75.4" y="135.1">1-B2</text>
<text x="75.4" y="132.6">1-B2</text>
<text x="75.4" y="137.7">1-B2</text>
<text x="86.3" y="134.3">WL_JTAG_TDI_B4</text>
<text x="86.3" y="136.8">WL_JTAG_TDO_B5</text>
<text x="115.1" y="134.3">45</text>
<text x="115.1" y="136.8">43</text>
<text x="119.9" y="137.7">WL_JTAG_TDO_B5</text>
<text x="119.9" y="135.1">WL_JTAG_TDI_B4</text>
<text x="119.9" y="132.6">WL_JTAG_TMS_B3</text>
<text x="155.9" y="135.1">I2S_WS_A7</text>
<text x="156.1" y="137.7">I2S_DO_A8</text>
<text x="156.9" y="132.6">I2S_DI_A6</text>
<text x="167.6" y="136.8">18</text>
<text x="167.6" y="134.3">16</text>
<text x="184.1" y="136.8">APPS_I2S_DO_A8</text>
<text x="184.1" y="134.3">APPS_I2S_WS_A7</text>
<text x="205.7" y="132.6">1-C3</text>
<text x="205.7" y="137.7">1-B3</text>
<text x="205.7" y="135.1">1-C3</text>
<text x="55.6" y="141" transform="rotate(-90 55.6 141)">2</text>
<text x="75.4" y="140.2">1-B2</text>
<text x="86.3" y="139.4">WL_JTAG_TRST_N_B6</text>
<text x="115.1" y="139.4">44</text>
<text x="119.9" y="140.2">WL_JTAG_TRST_L_B6</text>
<text x="154.9" y="140.2">I2S_CLK_A9</text>
<text x="167.6" y="139.4">17</text>
<text x="184.1" y="139.4">APPS_I2S_CLK_A9</text>
<text x="205.7" y="140.2">1-C3</text>
<text x="54.1" y="149.1" transform="rotate(-90 54.1 149.1)">SW1</text>
<text x="75.3" y="147.8">1-C1</text>
<text x="75.3" y="145.3">1-C1</text>
<text x="86.3" y="144.4">GPIO_B7</text>
<text x="86.3" y="147">GPIO_B8</text>
<text x="86.3" y="149.5">GPIO_B9</text>
<text x="115.1" y="149.5">51</text>
<text x="115.1" y="144.4">55</text>
<text x="115.1" y="147">54</text>
<text x="119.9" y="147.8">GPIO_B8</text>
<text x="119.9" y="145.3">GPIO_B7</text>
<text x="156.2" y="145.3">WAKE_A10</text>
<text x="167.6" y="149.5">5</text>
<text x="167.6" y="144.4">12</text>
<text x="184.1" y="144.4">APPS_WAKE_A10</text>
<text x="184.1" y="149.5">APPS_SPI_IRQ_A11</text>
<text x="205.7" y="145.3">1-B2</text>
<text x="55.6" y="154.6" transform="rotate(-90 55.6 154.6)">1</text>
<text x="75.3" y="150.4">1-C1</text>
<text x="75.3" y="152.9">1-C1</text>
<text x="75.3" y="155.4">1-C1</text>
<text x="86.3" y="154.6">GPIO_B11</text>
<text x="86.3" y="152.1">GPIO_B10</text>
<text x="115.1" y="154.4">53</text>
<text x="115.1" y="152.1">52</text>
<text x="119.9" y="152.9">GPIO_B10</text>
<text x="119.9" y="155.4">GPIO_B11</text>
<text x="119.9" y="150.4">GPIO_B9</text>
<text x="152.5" y="155.4">OSC_32K_OUT</text>
<text x="154.6" y="150.4">SPI_IRQ_A11</text>
<text x="167.6" y="154.6">7</text>
<text x="184.2" y="154.6">OSC_32K_OUT</text>
<text x="205.7" y="150.4">1-C3</text>
<text x="206.1" y="153.4">TP48</text>
<text x="55.6" y="159.5">A</text>
<text x="75.4" y="160.5">1-B2</text>
<text x="86.3" y="159.7">RESET_N</text>
<text x="115.9" y="159.7">4</text>
<text x="119.9" y="160.5">RESET_L</text>
<text x="151.9" y="160.5">WRF_GPIO_OUT</text>
<text x="167.6" y="159.7">32</text>
<text x="184.1" y="159.7">WRF_GPIO_OUT</text>
<text x="206.1" y="158.5">TP49</text>
<text x="52.6" y="167.6">R1</text>
<text x="115.9" y="167.3">3</text>
<text x="115.9" y="164.8">1</text>
<text x="119.9" y="165.6">GND1</text>
<text x="53.7" y="170.2">0</text>
<text x="59.7" y="169.9">C</text>
<text x="95.4" y="168.2" transform="rotate(-90 95.4 168.2)">GND</text>
<text x="115.9" y="172.4">9</text>
<text x="115.9" y="169.8">6</text>
<text x="119.9" y="168.1">GND2</text>
<text x="119.9" y="170.7">GND3</text>
<text x="119.9" y="173.2">GND4</text>
<text x="159.3" y="173.2">GND10</text>
<text x="160.2" y="170.7">GND9</text>
<text x="167.6" y="172.4">27</text>
<text x="167.6" y="169.8">25</text>
<text x="61.5" y="179.3" transform="rotate(-90 61.5 179.3)">DEPOP</text>
<text x="115.1" y="177.5">13</text>
<text x="115.1" y="174.9">11</text>
<text x="119.9" y="175.8">GND5</text>
<text x="119.9" y="178.3">GND6</text>
<text x="159.3" y="175.8">GND11</text>
<text x="159.3" y="178.3">GND12</text>
<text x="167.6" y="177.5">48</text>
<text x="167.6" y="174.9">46</text>
<text x="55.6" y="181.6">B</text>
<text x="115.1" y="182.5">20</text>
<text x="115.1" y="180">15</text>
<text x="119.9" y="180.8">GND7</text>
<text x="119.9" y="183.4">GND8</text>
<text x="158.3" y="183.4">HS-GND</text>
<text x="159.3" y="180.8">GND13</text>
<text x="167.6" y="182.5">H</text>
<text x="167.6" y="180">56</text>
<text x="55.4" y="188.7">GND</text>
<text x="135.4" y="189.4">mod56mir_0.72mm</text>
<text x="137.8" y="187.2">SB-WM-N03</text>
<text x="104.9" y="193.8">GND</text>
<text x="176" y="193.8">GND</text>
</g>
</svg>
